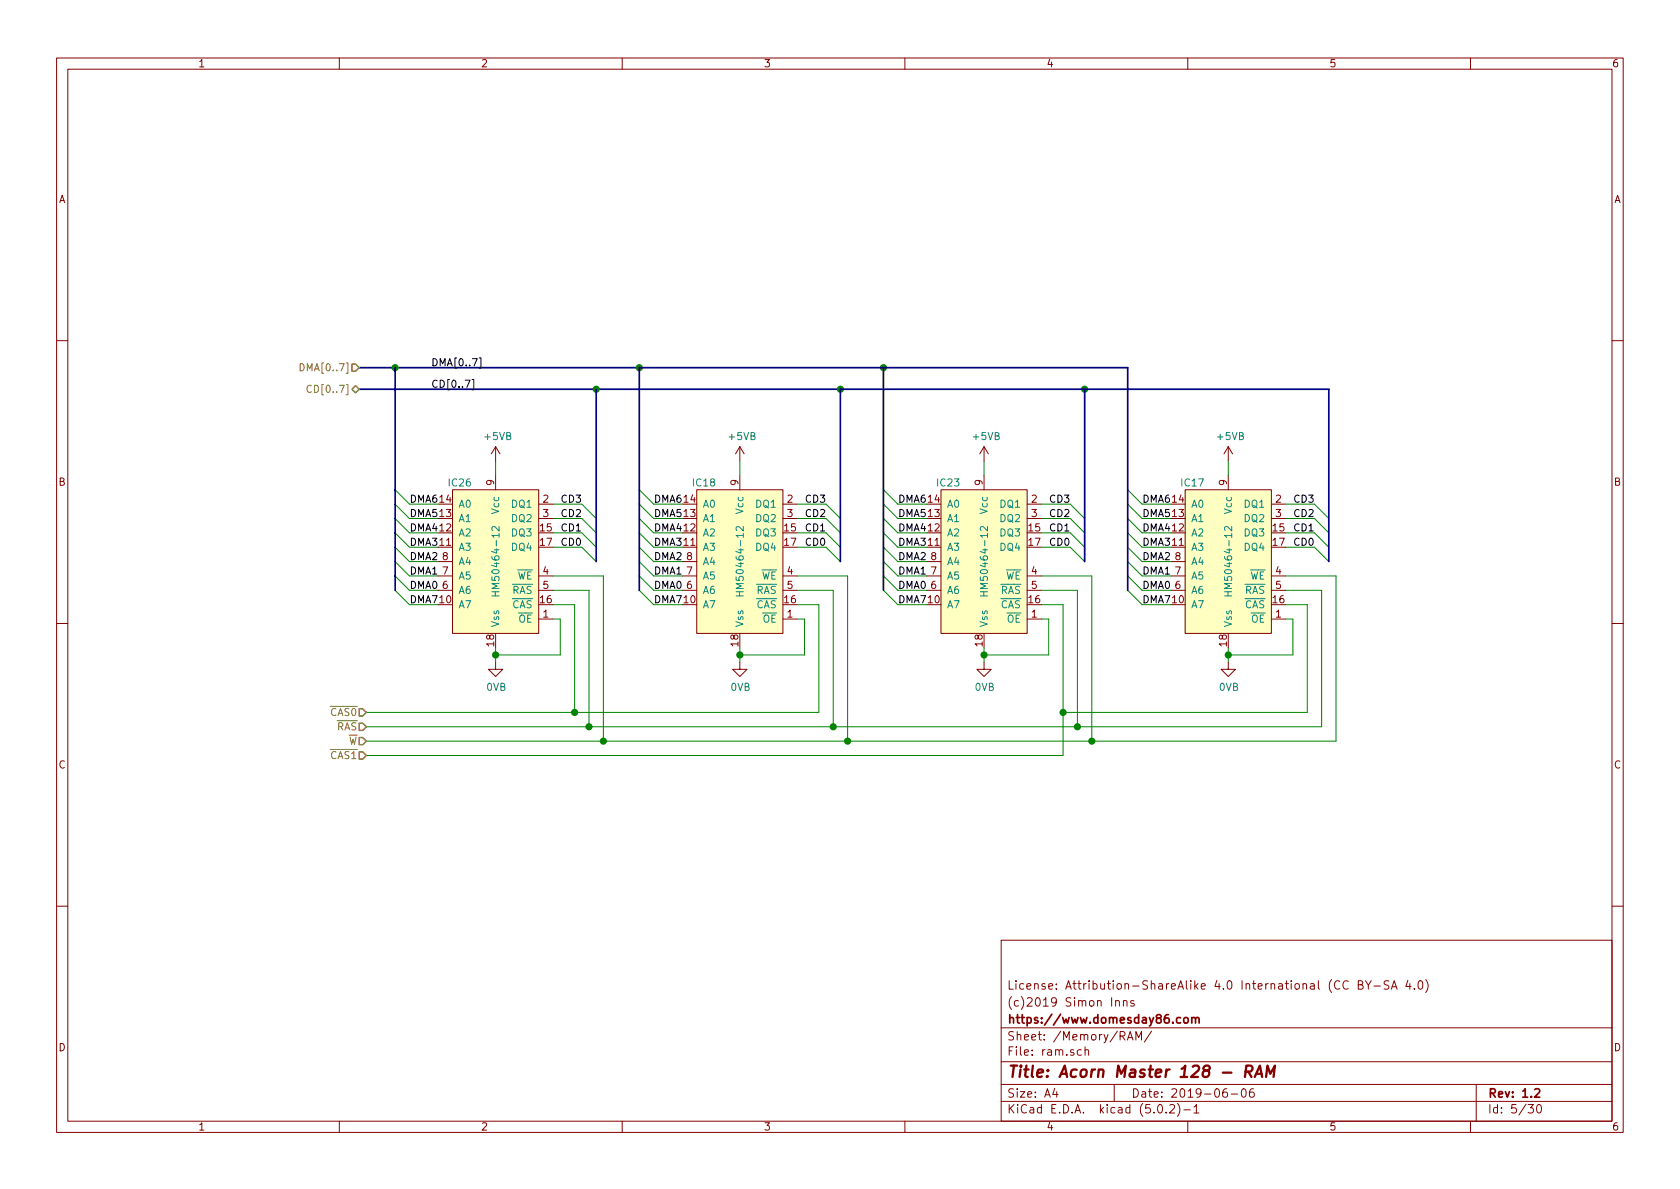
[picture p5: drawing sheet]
<svg xmlns="http://www.w3.org/2000/svg" width="297mm" height="210mm" viewBox="0 0 297 210" stroke-linecap="round" stroke-linejoin="round" font-family="sans-serif">
<g fill="none" stroke="#840000" stroke-width=".18">
<path d="M10 10.3h277v189.9h-277zM12 12.2h273v186.1h-273zM60 10.3v1.9M110 10.3v1.9M160 10.3v1.9M210 10.3v1.9M260 10.3v1.9M10 60.2h2M87.6 79v2.5M87.6 79l-.7 1.3M87.6 79l.8 1.3M130.8 79v2.5"/>
<path d="M130.8 79l-.8 1.3M130.8 79l.8 1.3M174 79v2.5M174 79l-.8 1.3M174 79l.8 1.3M217.2 79v2.5M217.2 79l-.8 1.3M217.2 79l.7 1.3M285 60.2h2M77.5 99.3h2.5M80 86.6h15.2v25.4h-15.2zM87.6 84.1v2.5"/>
<path d="M95.2 89.1h2.6M95.2 91.7h2.6M120.6 99.3h2.6M123.2 86.6h15.2v25.4h-15.2zM130.8 84.1v2.5M138.4 89.1h2.6M138.4 91.7h2.6M163.8 99.3h2.6M166.4 86.6h15.2v25.4h-15.2zM174 84.1v2.5M181.6 89.1h2.5M181.6 91.7h2.5"/>
<path d="M207 99.3h2.5M209.5 86.6h15.3v25.4h-15.3zM217.2 84.1v2.5M224.8 89.1h2.5M224.8 91.7h2.5M10 110.3h2M77.5 101.8h2.5M77.5 104.4h2.5M87.6 117.1v1.3h1.3l-1.3 1.2-1.2-1.2h1.2M95.2 109.5h2.6M95.2 101.8h2.6M95.2 104.4h2.6"/>
<path d="M120.6 101.8h2.6M120.6 104.4h2.6M130.8 117.1v1.3h1.3l-1.3 1.2-1.3-1.2h1.3M138.4 109.5h2.6M138.4 101.8h2.6M138.4 104.4h2.6M163.8 101.8h2.6M163.8 104.4h2.6M174 117.1v1.3h1.3l-1.3 1.2-1.3-1.2h1.3M181.6 109.5h2.5M181.6 101.8h2.5M181.6 104.4h2.5"/>
<path d="M207 101.8h2.5M207 104.4h2.5M217.2 117.1v1.3h1.2l-1.2 1.2-1.3-1.2h1.3M224.8 109.5h2.5M224.8 101.8h2.5M224.8 104.4h2.5M285 110.3h2M10 160.2h2M177 166.3h108v32h-108zM197.3 177.1v-.1a.37 .37 0 0 1 .6 .1v.8M197.3 176.9v1M198.6 177.1l.2-.2 .4 .1 .1 .9"/>
<path d="M198.6 176.9v1M200.5 177a.37 .37 0 0 0-.6 .1l.1 .3 .5 .1 .1 .1-.3 .3-.4-.1M238.4 173.6a.7 .7 0 0 0-.9 .2 .7 .7 0 0 0 .1 .9 .55 .55 0 0 0 .8 .1M240.2 174.1l.7-.1v-.3l-.1-.2-.6-.1v1.5h.5l.3-.3a.41 .41 0 0 0-.4-.5M241.4 173.4l.5 .8 .5-.8M241.9 174.2v.7M242.9 174.4h1.2M245.6 173.5l-.6-.1-.3 .3 .1 .3 .7 .4v.4l-.2 .1-.6-.1M246 174.9l.5-1.5 .5 1.5M246.2 174.5h.7M248.9 173.3l-.3 1.1h.9M249.3 173.9v1"/>
<path d="M250.1 174.8v.1M250.9 173.6l.3-.2a.94 .94 0 0 1 0 1.5l-.4-.3-.1-.6zM252.1 173.2a1.71 1.71 0 0 1 0 2.3M285 160.2h2M60 198.3v1.9M110 198.3v1.9M160 198.3v1.9M177 194.8h108M177 191.8h108M177 187.8h108M177 181.8h108M186.5 192.5l-.4 1h1"/>
<path d="M186.8 193v1M191.2 185.7l-.4-.1-.3 .3 .1 .6 .2 .1 .4-.1M191.8 185.7l.2-.1 .4 .1 .1 .9M191.8 185.1v1.5M197 191.8v3M199.3 183.9l.5-1.5 .5 1.5M199.5 183.5h.7M200.8 183.9v-1.5l.5 1.1 .5-1.1v1.5M203.6 182.3l-1.3 2M204.8 195.5l.4-.2a.94 .94 0 0 1 0 1.5 .79 .79 0 0 1-.4-1.3zM206.2 196.7v.1M206.8 195.5l.2-.2h.4l.2 .2 .1 .3-.1 .2-.8 .8h.9"/>
<path d="M208.2 195.1a1.71 1.71 0 0 1 0 2.3M209.3 196.3h1.2M210 198.3v1.9M211.1 195.8l.4-.5v1.5M211.1 196.8h.9M216.9 192.5a.62 .62 0 0 0-.7 .7l.1 .7 .2 .1 .5-.1v-.5l-.1-.2-.4-.1-.3 .3M217.7 193.5h1.1M219.6 192.7l.4-.2a.94 .94 0 0 1 0 1.5 .82 .82 0 0 1-.4-1.3zM221.6 192.5a.59 .59 0 0 0-.7 .7l.1 .7 .2 .1 .5-.1 .1-.5-.2-.2-.4-.1-.3 .3M260 198.3v1.9M261 191.8v6.5M270.2 195.3h.9l-.5 .6 .4 .1v.7l-.2 .1-.6-.1"/>
<path d="M271.8 195.5l.4-.2a.94 .94 0 0 1 0 1.5 .79 .79 0 0 1-.4-1.3z"/>
</g>
<path d="M210.7 179.9v1M208.7 180l-.4-.1-.3 .3 .1 .6 .2 .1 .4-.1M209.4 180.1l.2-.2 .4 .2 .1 .5-.1 .2-.4 .1-.2-.1zM210.7 180.1l.1-.1a.37 .37 0 0 1 .6 .1v.8M211.4 180.1l.2-.2 .3 .1 .1 .9M271.4 192.7l.2-.2h.4l.2 .5-.9 1h.9" fill="none" stroke="#840000" stroke-width=".3"/>
<path d="M220.2 189.5h.8a.56 .56 0 0 0 .5-.5 .56 .56 0 0 0-.4-.6h-.7l-.3 2M220.7 189.5l.6 .9M221.8 190.4l1-2 .4 2M222.1 189.9h1M223.9 190.4l.2-2 .5 1.5 .8-1.5-.2 2" fill="none" stroke="#840000" stroke-width=".41"/>
<g fill="#ffffc2" stroke="#ffffc2" stroke-width=".18">
<path d="M80 86.6h15.2v25.4h-15.2z"/>
<path d="M123.2 86.6h15.2v25.4h-15.2z"/>
<path d="M166.4 86.6h15.2v25.4h-15.2z"/>
<path d="M209.5 86.6h15.3v25.4h-15.3z"/>
</g>
<path d="M88.2 93.1v.8l-.7-.7-.2-.1-.3 .2 .1 .5M131.4 93.1v.8l-.7-.7-.2-.1-.4 .2 .2 .5M174.6 93.1v.8l-.7-.7-.2-.1-.4 .2 .2 .5M217.8 93.1v.8l-.7-.7-.2-.1-.4 .2 .1 .5M87 105.4h1.2M87.6 104.6v.8M130.1 105.4h1.3M130.8 104.6v.8M173.3 105.4h1.3M173.9 104.6v.8M216.5 105.4h1.3M217.1 104.6v.8" fill="none" stroke="#008484" stroke-width=".18"/>
<g fill="none" stroke="#008400" stroke-width=".18">
<path d="M69.8 86.6l2.6 2.5h5.1M69.8 89.1l2.6 2.6h5.1M69.8 91.7l2.6 2.5h5.1M69.8 94.2l2.6 2.6h5.1M69.8 96.8l2.6 2.5h5.1M69.8 99.3l2.6 2.5h5.1M87.6 81.5v2.6M97.8 89.1h5.1l2.5 2.6M97.8 91.7h5.1l2.5 2.5M97.8 94.2h5.1l2.5 2.6M97.8 96.8h5.1l2.5 2.5M113 86.6l2.6 2.5h5"/>
<path d="M113 89.1l2.6 2.6h5M113 91.7l2.6 2.5h5M113 94.2l2.6 2.6h5M113 96.8l2.6 2.5h5M113 99.3l2.6 2.5h5M130.8 81.5v2.6M141 89.1h5l2.6 2.6M141 91.7h5l2.6 2.5M141 94.2h5l2.6 2.6M141 96.8h5l2.6 2.5M156.2 86.6l2.5 2.5h5.1M156.2 89.1l2.5 2.6h5.1"/>
<path d="M156.2 91.7l2.5 2.5h5.1M156.2 94.2l2.5 2.6h5.1M156.2 96.8l2.5 2.5h5.1M156.2 99.3l2.5 2.5h5.1M174 81.5v2.6M184.1 89.1h5.1l2.6 2.6M184.1 91.7h5.1l2.6 2.5M184.1 94.2h5.1l2.6 2.6M184.1 96.8h5.1l2.6 2.5M199.4 86.6l2.5 2.5h5.1M199.4 89.1l2.5 2.6h5.1M199.4 91.7l2.5 2.5h5.1"/>
<path d="M199.4 94.2l2.5 2.6h5.1M199.4 96.8l2.5 2.5h5.1M199.4 99.3l2.5 2.5h5.1M217.2 81.5v2.6M227.3 89.1h5.1l2.5 2.6M227.3 91.7h5.1l2.5 2.5M227.3 94.2h5.1l2.5 2.6M227.3 96.8h5.1l2.5 2.5M69.8 101.8l2.6 2.6h5.1M69.8 104.4l2.6 2.5h5.1M87.6 114.5v2.6M97.8 101.8h8.9v29.3"/>
<path d="M97.8 104.4h6.3v24.1M97.8 106.9h3.8v19.1M97.8 109.5h1.3v6.3h-11.5M113 101.8l2.6 2.6h5M113 104.4l2.6 2.5h5M130.8 114.5v2.6M141 101.8h8.9v29.3M141 104.4h6.3v24.1M141 106.9h3.8v19.1h-80M141 109.5h1.2v6.3h-11.4M156.2 101.8l2.5 2.6h5.1M156.2 104.4l2.5 2.5h5.1"/>
<path d="M174 114.5v2.6M184.1 101.8h8.9v29.3M184.1 104.4h6.4v24.1M184.1 106.9h3.9v26.7h-123.2M184.1 109.5h1.3v6.3h-11.4M199.4 101.8l2.5 2.6h5.1M199.4 104.4l2.5 2.5h5.1M217.2 114.5v2.6M227.3 101.8h8.9v29.3h-171.4M227.3 104.4h6.4v24.1h-168.9M227.3 106.9h3.8v19.1h-43.1M227.3 109.5h1.3v6.3h-11.4"/>
</g>
<path d="M63.5 65h135.9v39.4M63.5 68.8h171.4v30.5M69.8 65v39.4M105.4 68.8v30.5M113 65v39.4M148.6 68.8v30.5M156.2 65v39.4M191.8 68.8v30.5" fill="none" stroke="#000084" stroke-width=".3"/>
<g fill="#008400" stroke="#008400" stroke-width=".25">
<circle cx="156.2" cy="65" r=".51"/>
<circle cx="113" cy="65" r=".51"/>
<circle cx="191.8" cy="68.8" r=".51"/>
<circle cx="148.6" cy="68.8" r=".51"/>
<circle cx="87.6" cy="115.8" r=".51"/>
<circle cx="130.8" cy="115.8" r=".51"/>
<circle cx="174" cy="115.8" r=".51"/>
<circle cx="217.2" cy="115.8" r=".51"/>
<circle cx="190.5" cy="128.5" r=".51"/>
<circle cx="147.3" cy="128.5" r=".51"/>
<circle cx="193" cy="131.1" r=".51"/>
<circle cx="149.9" cy="131.1" r=".51"/>
<circle cx="101.6" cy="126" r=".51"/>
<circle cx="104.1" cy="128.5" r=".51"/>
<circle cx="106.7" cy="131.1" r=".51"/>
<circle cx="188" cy="126" r=".51"/>
<circle cx="69.9" cy="65" r=".51"/>
<circle cx="105.4" cy="68.8" r=".51"/>
</g>
<path d="M62.2 64.4h.7l.6 .6-.6 .7h-.7zM62.2 68.8l.7-.6 .6 .6-.6 .7zM63.5 125.3h.6l.7 .7-.7 .6h-.6zM63.5 127.9h.6l.7 .6-.7 .7h-.6zM63.5 133h.6l.7 .6-.7 .6h-.6zM63.5 130.4h.6l.7 .7-.7 .6h-.6z" fill="none" stroke="#848400" stroke-width=".25"/>
<path d="M83.5 67.1h.3v1.8h-.3M84.7 63.3h.3v1.8h-.3" fill="none" stroke="#000" stroke-width=".18"/>
<path d="M53.1 64.3a.64 .64 0 0 1 .7 .6 .64 .64 0 0 1-.7 .7zM55 68.2a.5 .5 0 0 0-.6 0 .5 .5 0 0 0-.1 .7 .45 .45 0 0 0 .2 .4 .45 .45 0 0 0 .5 0" fill="none" stroke="#848400" stroke-width=".18"/>
<text font-size="2.8" fill="#840000" x="178" y="190.5">Title: Acorn Master 128 - RAM</text>
<g font-size="2.1" fill="#840000">
<text x="178" y="178">(c)2019 Simon Inns</text>
<text x="178" y="175">License: Attribution-ShareAlike 4.0 International (CC BY-SA 4.0)</text>
<text x="178" y="184">Sheet: /Memory/RAM/</text>
<text x="178" y="181">https://www.domesday86.com</text>
<text x="178" y="186.7">File: ram.sch</text>
<text x="178" y="196.9">KiCad E.D.A. kicad (5.0.2)-1</text>
<text x="178" y="194.1">Size: A4</text>
<text x="200" y="194.1">Date: 2019-06-06</text>
<text x="263" y="194.1">Rev: 1.2</text>
<text x="263" y="196.9">Id: 5/30</text>
</g>
<g font-size="1.8" fill="#840000">
<text x="35" y="11.9">1</text>
<text x="85" y="11.9">2</text>
<text x="135" y="11.9">3</text>
<text x="185" y="11.9">4</text>
<text x="235" y="11.9">5</text>
<text x="285" y="11.9">6</text>
<text x="10.4" y="35.9">A</text>
<text x="285.4" y="35.9">A</text>
<text x="10.4" y="85.9">B</text>
<text x="77.8" y="88.9">14</text>
<text x="87.4" y="85.8" transform="rotate(-90 87.4 85.8)">9</text>
<text x="96" y="88.9">2</text>
<text x="121" y="88.9">14</text>
<text x="130.6" y="85.8" transform="rotate(-90 130.6 85.8)">9</text>
<text x="139.2" y="88.9">2</text>
<text x="164.1" y="88.9">14</text>
<text x="173.7" y="85.8" transform="rotate(-90 173.7 85.8)">9</text>
<text x="182.4" y="88.9">2</text>
<text x="207.3" y="88.9">14</text>
<text x="216.9" y="85.8" transform="rotate(-90 216.9 85.8)">9</text>
<text x="225.6" y="88.9">2</text>
<text x="285.4" y="85.9">B</text>
<text x="77.8" y="94">12</text>
<text x="77.8" y="91.4">13</text>
<text x="95.6" y="94">15</text>
<text x="96" y="91.4">3</text>
<text x="121" y="94">12</text>
<text x="121" y="91.4">13</text>
<text x="138.7" y="94">15</text>
<text x="139.2" y="91.4">3</text>
<text x="164.1" y="94">12</text>
<text x="164.1" y="91.4">13</text>
<text x="181.9" y="94">15</text>
<text x="182.4" y="91.4">3</text>
<text x="207.3" y="94">12</text>
<text x="207.3" y="91.4">13</text>
<text x="225.1" y="94">15</text>
<text x="225.6" y="91.4">3</text>
<text x="77.8" y="96.5">11</text>
<text x="78.3" y="101.6">7</text>
<text x="78.3" y="99.1">8</text>
<text x="95.6" y="96.5">17</text>
<text x="96" y="101.6">4</text>
<text x="121" y="96.5">11</text>
<text x="121.4" y="101.6">7</text>
<text x="121.4" y="99.1">8</text>
<text x="138.7" y="96.5">17</text>
<text x="139.2" y="101.6">4</text>
<text x="164.1" y="96.5">11</text>
<text x="164.6" y="101.6">7</text>
<text x="164.6" y="99.1">8</text>
<text x="181.9" y="96.5">17</text>
<text x="182.4" y="101.6">4</text>
<text x="207.3" y="96.5">11</text>
<text x="207.8" y="101.6">7</text>
<text x="207.8" y="99.1">8</text>
<text x="225.1" y="96.5">17</text>
<text x="225.6" y="101.6">4</text>
<text x="77.8" y="106.7">10</text>
<text x="78.3" y="104.1">6</text>
<text x="95.6" y="106.7">16</text>
<text x="96" y="104.1">5</text>
<text x="121" y="106.7">10</text>
<text x="121.4" y="104.1">6</text>
<text x="138.7" y="106.7">16</text>
<text x="139.2" y="104.1">5</text>
<text x="164.1" y="106.7">10</text>
<text x="164.6" y="104.1">6</text>
<text x="181.9" y="106.7">16</text>
<text x="182.4" y="104.1">5</text>
<text x="207.3" y="106.7">10</text>
<text x="207.8" y="104.1">6</text>
<text x="225.1" y="106.7">16</text>
<text x="225.6" y="104.1">5</text>
<text x="96" y="109.2">1</text>
<text x="139.2" y="109.2">1</text>
<text x="182.4" y="109.2">1</text>
<text x="225.6" y="109.2">1</text>
<text x="87.4" y="114.2" transform="rotate(-90 87.4 114.2)">18</text>
<text x="130.6" y="114.2" transform="rotate(-90 130.6 114.2)">18</text>
<text x="173.7" y="114.2" transform="rotate(-90 173.7 114.2)">18</text>
<text x="216.9" y="114.2" transform="rotate(-90 216.9 114.2)">18</text>
<text x="10.4" y="135.9">C</text>
<text x="285.4" y="135.9">C</text>
<text x="10.4" y="185.9">D</text>
<text x="285.4" y="185.9">D</text>
<text x="35" y="199.9">1</text>
<text x="85" y="199.9">2</text>
<text x="135" y="199.9">3</text>
<text x="185" y="199.9">4</text>
<text x="235" y="199.9">5</text>
<text x="285" y="199.9">6</text>
</g>
<g font-size="1.8" fill="#848400">
<text x="53.8" y="65.7">DMA[0..7]</text>
<text x="55.3" y="69.5">CD[0..7]</text>
<text x="58.5" y="126.6">CAS0</text>
<text x="59.5" y="129.2">RAS</text>
<text x="61.6" y="131.7">W</text>
<text x="58.5" y="134.2">CAS1</text>
</g>
<g font-size="1.8">
<text x="76.2" y="64.8">DMA[0..7]</text>
<text x="76.2" y="68.6">CD[0..7]</text>
<text x="72.4" y="88.9">DMA6</text>
<text x="99.1" y="88.9">CD3</text>
<text x="115.6" y="88.9">DMA6</text>
<text x="142.2" y="88.9">CD3</text>
<text x="158.7" y="88.9">DMA6</text>
<text x="185.4" y="88.9">CD3</text>
<text x="201.9" y="88.9">DMA6</text>
<text x="228.6" y="88.9">CD3</text>
<text x="72.4" y="91.4">DMA5</text>
<text x="72.4" y="94">DMA4</text>
<text x="99.1" y="91.4">CD2</text>
<text x="99.1" y="94">CD1</text>
<text x="115.6" y="91.4">DMA5</text>
<text x="115.6" y="94">DMA4</text>
<text x="142.2" y="91.4">CD2</text>
<text x="142.2" y="94">CD1</text>
<text x="158.7" y="91.4">DMA5</text>
<text x="158.7" y="94">DMA4</text>
<text x="185.4" y="91.4">CD2</text>
<text x="185.4" y="94">CD1</text>
<text x="201.9" y="91.4">DMA5</text>
<text x="201.9" y="94">DMA4</text>
<text x="228.6" y="91.4">CD2</text>
<text x="228.6" y="94">CD1</text>
<text x="72.4" y="96.5">DMA3</text>
<text x="72.4" y="99.1">DMA2</text>
<text x="72.4" y="101.6">DMA1</text>
<text x="99.1" y="96.5">CD0</text>
<text x="115.6" y="96.5">DMA3</text>
<text x="115.6" y="99.1">DMA2</text>
<text x="115.6" y="101.6">DMA1</text>
<text x="142.2" y="96.5">CD0</text>
<text x="158.7" y="96.5">DMA3</text>
<text x="158.7" y="99.1">DMA2</text>
<text x="158.7" y="101.6">DMA1</text>
<text x="185.4" y="96.5">CD0</text>
<text x="201.9" y="96.5">DMA3</text>
<text x="201.9" y="99.1">DMA2</text>
<text x="201.9" y="101.6">DMA1</text>
<text x="228.6" y="96.5">CD0</text>
<text x="72.4" y="104.1">DMA0</text>
<text x="72.4" y="106.7">DMA7</text>
<text x="115.6" y="104.1">DMA0</text>
<text x="115.6" y="106.7">DMA7</text>
<text x="158.7" y="104.1">DMA0</text>
<text x="158.7" y="106.7">DMA7</text>
<text x="201.9" y="104.1">DMA0</text>
<text x="201.9" y="106.7">DMA7</text>
</g>
<g font-size="1.8" fill="#008484">
<text x="85.8" y="77.8">+5VB</text>
<text x="129" y="77.8">+5VB</text>
<text x="172.1" y="77.8">+5VB</text>
<text x="215.3" y="77.8">+5VB</text>
<text x="79.4" y="86">IC26</text>
<text x="81" y="89.8">A0</text>
<text x="90.6" y="89.8">DQ1</text>
<text x="122.6" y="86">IC18</text>
<text x="124.2" y="89.8">A0</text>
<text x="133.8" y="89.8">DQ1</text>
<text x="165.8" y="86">IC23</text>
<text x="167.4" y="89.8">A0</text>
<text x="177" y="89.8">DQ1</text>
<text x="209" y="86">IC17</text>
<text x="210.6" y="89.8">A0</text>
<text x="220.1" y="89.8">DQ1</text>
<text x="81" y="94.9">A2</text>
<text x="81" y="92.3">A1</text>
<text x="88.3" y="90.8" transform="rotate(-90 88.3 90.8)">Vcc</text>
<text x="90.6" y="94.9">DQ3</text>
<text x="90.6" y="92.3">DQ2</text>
<text x="124.2" y="94.9">A2</text>
<text x="124.2" y="92.3">A1</text>
<text x="131.4" y="90.8" transform="rotate(-90 131.4 90.8)">Vcc</text>
<text x="133.8" y="94.9">DQ3</text>
<text x="133.8" y="92.3">DQ2</text>
<text x="167.4" y="94.9">A2</text>
<text x="167.4" y="92.3">A1</text>
<text x="174.6" y="90.8" transform="rotate(-90 174.6 90.8)">Vcc</text>
<text x="177" y="94.9">DQ3</text>
<text x="177" y="92.3">DQ2</text>
<text x="210.6" y="94.9">A2</text>
<text x="210.6" y="92.3">A1</text>
<text x="217.8" y="90.8" transform="rotate(-90 217.8 90.8)">Vcc</text>
<text x="220.1" y="94.9">DQ3</text>
<text x="220.1" y="92.3">DQ2</text>
<text x="81" y="97.4">A3</text>
<text x="81" y="99.9">A4</text>
<text x="90.6" y="97.4">DQ4</text>
<text x="124.2" y="97.4">A3</text>
<text x="124.2" y="99.9">A4</text>
<text x="133.8" y="97.4">DQ4</text>
<text x="167.4" y="97.4">A3</text>
<text x="167.4" y="99.9">A4</text>
<text x="177" y="97.4">DQ4</text>
<text x="210.6" y="97.4">A3</text>
<text x="210.6" y="99.9">A4</text>
<text x="220.1" y="97.4">DQ4</text>
<text x="81" y="107.6">A7</text>
<text x="81" y="105">A6</text>
<text x="81" y="102.5">A5</text>
<text x="88.3" y="104.4" transform="rotate(-90 88.3 104.4)">HM50464-12</text>
<text x="90.5" y="107.6">CAS</text>
<text x="90.5" y="105">RAS</text>
<text x="91.4" y="102.5">WE</text>
<text x="124.2" y="107.6">A7</text>
<text x="124.2" y="105">A6</text>
<text x="124.2" y="102.5">A5</text>
<text x="131.5" y="104.4" transform="rotate(-90 131.5 104.4)">HM50464-12</text>
<text x="133.7" y="107.6">CAS</text>
<text x="133.7" y="105">RAS</text>
<text x="134.6" y="102.5">WE</text>
<text x="167.4" y="107.6">A7</text>
<text x="167.4" y="105">A6</text>
<text x="167.4" y="102.5">A5</text>
<text x="174.7" y="104.4" transform="rotate(-90 174.7 104.4)">HM50464-12</text>
<text x="176.9" y="107.6">CAS</text>
<text x="176.9" y="105">RAS</text>
<text x="177.7" y="102.5">WE</text>
<text x="210.6" y="107.6">A7</text>
<text x="210.6" y="105">A6</text>
<text x="210.6" y="102.5">A5</text>
<text x="217.9" y="104.4" transform="rotate(-90 217.9 104.4)">HM50464-12</text>
<text x="220" y="107.6">CAS</text>
<text x="220" y="105">RAS</text>
<text x="220.9" y="102.5">WE</text>
<text x="88.3" y="111" transform="rotate(-90 88.3 111)">Vss</text>
<text x="91.7" y="110.1">OE</text>
<text x="131.4" y="111" transform="rotate(-90 131.4 111)">Vss</text>
<text x="134.8" y="110.1">OE</text>
<text x="174.6" y="111" transform="rotate(-90 174.6 111)">Vss</text>
<text x="178" y="110.1">OE</text>
<text x="217.8" y="111" transform="rotate(-90 217.8 111)">Vss</text>
<text x="221.2" y="110.1">OE</text>
<text x="86.1" y="122.2">0VB</text>
<text x="129.2" y="122.2">0VB</text>
<text x="172.4" y="122.2">0VB</text>
<text x="215.6" y="122.2">0VB</text>
</g>
</svg>
